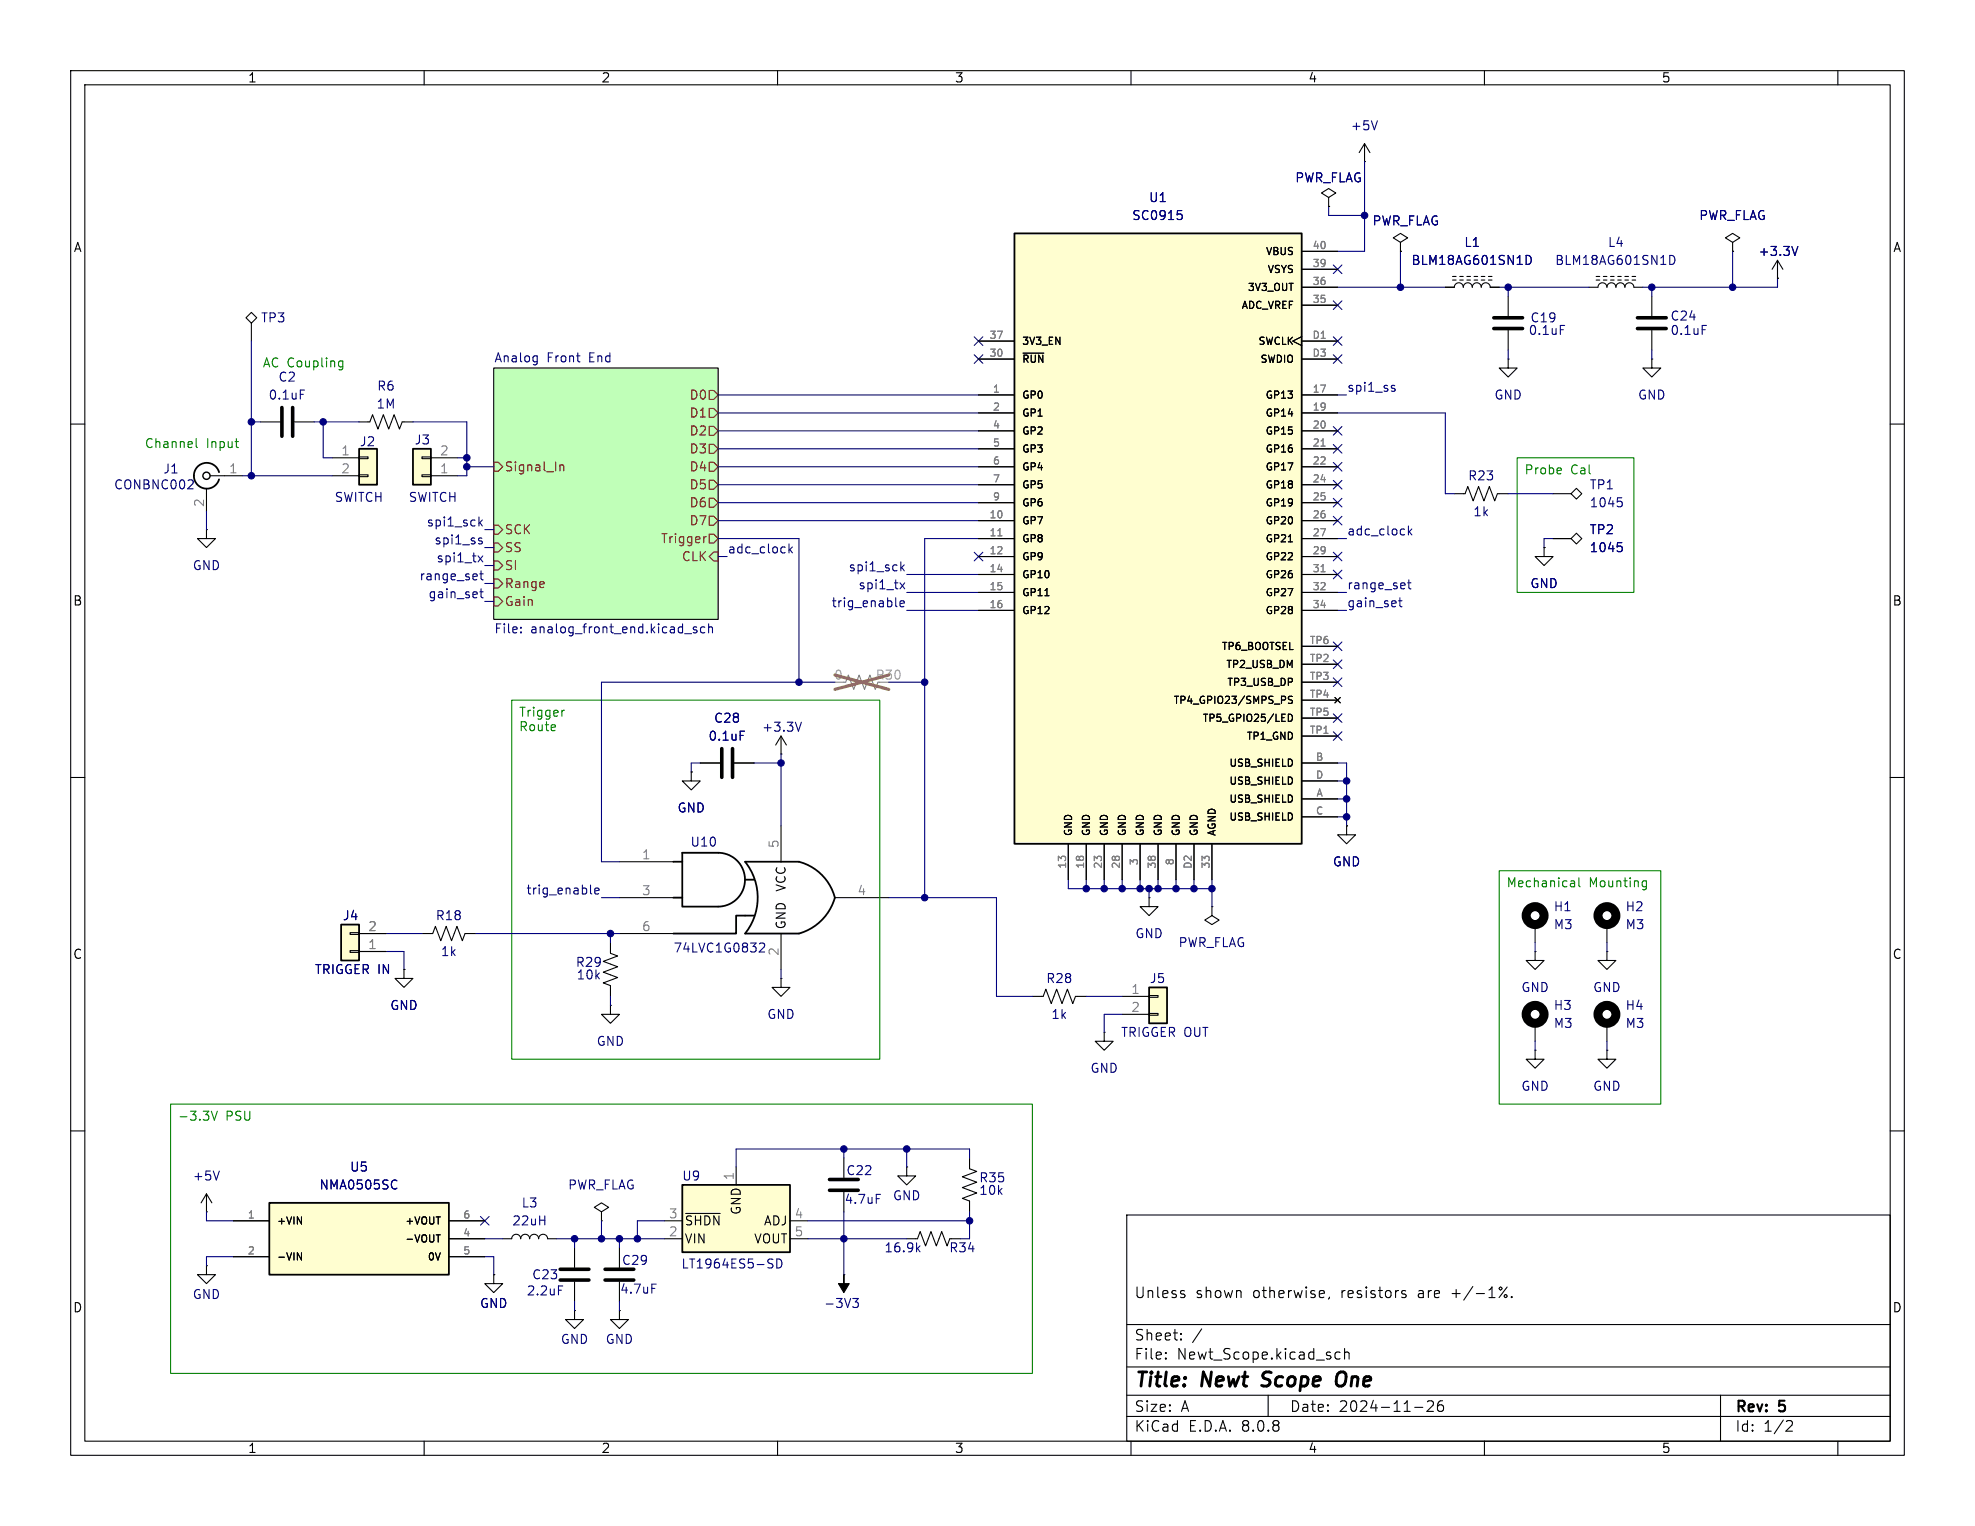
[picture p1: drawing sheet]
<svg xmlns="http://www.w3.org/2000/svg" width="279mm" height="216mm" viewBox="0 0 279 216" stroke-linecap="round" stroke-linejoin="round" font-family="sans-serif">
<g fill="none" stroke="#000" stroke-width=".15">
<path d="M10 10h259.4v195.9h-259.4zM12 12h255.4v191.9h-255.4zM60 10v2M110 10v2M160 10v2M210 10v2M260 10v2M69.8 52.1h31.8v35.5h-31.8zM213.4 50.8v1.3h1.2l-1.2 1.2-1.3-1.2h1.3M213.4 50.8h.1M233.7 41.9v2.8M233.7 46.7v2.8"/>
<path d="M10 60h2M267.4 60h2M10 110h2M267.4 110h2M10 160h2M128.3 165.1v1.3h1.2l-1.2 1.2-1.3-1.2h1.3M128.3 165.1h.1M159.4 171.9h108v32h-108zM267.4 160h2M159.4 197.4h108M159.4 193.4h108M159.4 187.4h108"/>
<path d="M164.9 192.1l.1 .1-.1 .1M164.9 192.1v.1v.1M164.9 191.4v.1M164.9 192.1v.2M164.9 191.4h.1l-.1 .1M167.1 189.4v.1v.1M167.1 189.4l-.1 .1 .1 .1M167.1 188.7v.1M167.1 189.4v.2M167.1 188.7h-.1l.1 .1M167.4 183.1l.2 .2v.2l-.2 .1M167.4 182.6l.2 .1"/>
<path d="M170 188l-1.3 1.9M179.4 197.4v3M187.3 182.7l.1 .2-.8 .2M188.1 183.5l-.2 .3M189.6 191.4l-.5-.1-.2 .3v.4l.1 .2 .1 .1 .5-.1M190.2 191.4a.37 .37 0 0 1 .7 .1v.8M190.2 190.8v1.5M198.4 183l.5 .2v.2l-.2 .2-.4-.1M198.4 182.7l.1-.1 .4 .1M200.1 199.1h1.2M201.9 198.3l.2-.1 .5 .1a.41 .41 0 0 1 .1 .5l-.8 .9h.9M204.1 198.2a.59 .59 0 0 0-.7 .6v.6l.1 .2 .4 .1 .2-.2 .1-.5-.1-.2h-.5l-.2 .2"/>
<path d="M212.3 182.1l.2 .2-.2 .2M213.2 182.1l-1.1 1.5M213.9 183.4v.1v.1M213.9 183.4l-.1 .1 .1 .1M213.9 183.4v.2M243.4 197.4v6.5M60 203.9v2M110 203.9v2M159.4 200.4h108M160 203.9v2M210 203.9v2M252.9 201l.5 .1a.41 .41 0 0 1 .1 .5l-.9 .9h1"/>
<path d="M260 203.9v2"/>
<circle cx="213" cy="183.4" r=".21"/>
</g>
<path d="M178.5 196l.2 .1M178.8 194.3l-.2 .4 .1 .2M190 194.1a.77 .77 0 0 0-.9 .7l-.1 .6 .1 .4 .1 .2a.71 .71 0 0 0 1-.2" fill="none" stroke="#000" stroke-width=".4"/>
<path d="M69.8 52.1h31.8v35.5h-31.8z" fill="#c0ffb8" stroke="#c0ffb8" stroke-width=".14"/>
<g fill="none" stroke="#800000" stroke-width=".15">
<path d="M100.3 55.2h.7l.6 .7-.6 .6h-.7zM100.3 57.8h.7l.6 .6-.6 .7h-.7zM69.8 74.3h.7l.6 .6-.6 .7h-.7zM69.8 76.8h.7l.6 .7-.6 .6h-.7zM69.8 79.4h.7l.6 .6-.6 .6h-.7zM69.8 65.4h.7l.6 .6-.6 .7h-.7zM79.2 65.8v.8M79.2 65.9l.2-.1h.3l.1 .8M99.9 75.9l-.3 .2M100.3 75.6h.7l.6 .6-.6 .6h-.7zM100.3 70.5h.7l.6 .6-.6 .7h-.7zM100.3 73h.7l.6 .7-.6 .6h-.7z"/>
<path d="M100.3 65.4h.7l.6 .6-.6 .7h-.7zM100.3 60.3h.7l.6 .7-.6 .6h-.7zM100.3 62.9h.7l.6 .6-.6 .6h-.7zM100.3 67.9h.7l.6 .7-.6 .6h-.7zM101 78.1h.6v1.3h-.6l-.7-.7zM69.8 81.9h.7l.6 .7-.6 .6h-.7zM69.8 84.5h.7l.6 .6-.6 .6h-.7z"/>
</g>
<path d="M75.6 50.3l.4 .1M76 50.3v1.1l-.2 .2M76 51.1l-.4 .1M73.7 89.4v.1M73.7 88.8v.1M96.9 89.7h.9M98.6 88.8l-.3-.1-.2 .2v.2l.5 .1v.3h-.5M99.7 88.8l-.4-.1-.2 .2v.4l.1 .2h.5M100.2 88.8l.2-.1 .3 .1 .1 .7M100.2 88.3v1.2" fill="none" stroke="#000080" stroke-width=".15"/>
<path d="M231.6 46.5h4.1M231.6 45h4.1" fill="none" stroke="#000" stroke-width=".51"/>
<path d="M240.8 46h.6" fill="none" stroke="#000084" stroke-width=".15"/>
<path d="M96.5 167.6h15.3v9.6h-15.3z" fill="#fffed0"/>
<path d="M96.5 167.6h15.3v9.6h-15.3z" fill="none" stroke="#000" stroke-width=".25"/>
<g fill="none" stroke="#000" stroke-width=".15">
<path d="M198.1 34.3l1-.6-1-.7-1 .7 1 .6v1.3M198.1 35.6h.1M205.5 39.6h.5M205.5 39.1h.5M206.5 39.6h.5M206.5 39.1h.5M207.5 39.6h.5M207.5 39.1h.5M208.5 39.6h.5M208.5 39.1h.5M209.5 39.6h.6M209.5 39.1h.6"/>
<path d="M210.6 39.6h.5M210.6 39.1h.5M204.5 40.6h1.2a.64 .64 0 0 1 .7-.6 .64 .64 0 0 1 .6 .6 .64 .64 0 0 1 .6-.6 .64 .64 0 0 1 .7 .6 .64 .64 0 0 1 .6-.6 .64 .64 0 0 1 .6 .6 .64 .64 0 0 1 .7-.6 .64 .64 0 0 1 .6 .6h1.3M29.2 171.5h.1M29.2 179.1v1.2h1.3l-1.3 1.3-1.3-1.3h1.3M29.2 179.1h.1M29.2 168.9l-.8 1.3M29.2 168.9v2.6M29.2 168.9l.8 1.3M94 175.3h2.5M94 172.7h2.5M97 171.7h4.9"/>
<path d="M104.1 165.1v2.5M111.8 175.3h2.5M111.8 172.7h2.5M128.3 175.3h1.5l.4-1.1 .7 2.1 .8-2.1 .8 2.1 .7-2.1 .8 2.1 .4-1h1.5M137.2 163.8v1.6l1 .3-2.1 .8 2.1 .8-2.1 .7 2.1 .8-2.1 .7 1.1 .4v1.6"/>
</g>
<path d="M215.9 36.1a.64 .64 0 0 1 .7 .7 .64 .64 0 0 1-.7 .6M31 165.7l-.4 1.2M109.1 178.8l.2 .2v.3l-.2 .1M109.2 178.1l.1 .1M109.9 178.1a.64 .64 0 0 1 .7 .7 .64 .64 0 0 1-.7 .6zM129.8 176.6l.4 .5M130.2 176.3l-.5 .4" fill="none" stroke="#000084" stroke-width=".15"/>
<path d="M38.1 170.2h25.4v10.1h-25.4z" fill="#fffed0"/>
<path d="M38.1 170.2h25.4v10.1h-25.4z" fill="none" stroke="#000" stroke-width=".25"/>
<g fill="none" stroke="#000" stroke-width=".15">
<path d="M188 27.9l1-.6-1-.6-1.1 .6 1.1 .6v1.3M188 29.2h.1M193 22.9h.1M193 20.3l-.7 1.3M193 20.3v2.6M193 20.3l.8 1.3M245.1 34.3l1-.6-1-.7-1 .7 1 .6v1.3M245.1 35.6h.1M251.5 39.4h.1M251.5 36.8l-.8 1.3M251.5 36.8v2.6M251.5 36.8l.7 1.3"/>
<path d="M33 172.7h5.1M33 177.8h5.1M42.1 177.2l.6 1.1v-1.1M61.7 174.7h.6M63.5 172.7h5.1M63.5 177.8h5.1M63.5 175.3h5.1M81.3 176.5v2.8M119.4 163.8v2.8M119.4 168.7v2.8M69.8 180.3v1.3h1.3l-1.3 1.3-1.2-1.3h1.2M69.8 180.3h.1"/>
<path d="M81.3 185.4v1.3h1.2l-1.2 1.3-1.3-1.3h1.3M81.3 185.4h.1M81.3 181.4v2.8M87.6 185.4v1.3h1.3l-1.3 1.3-1.2-1.3h1.2M87.6 185.4h.1M119.4 180.3h.1"/>
</g>
<path d="M194.9 17.1l-.5 1.3M254.3 34.9l-.4 1.2M55.9 166.9l.3 .2M56.2 168.1l-.3 .1M124 169h.6M79 181.9h.6M120.6 183.7h.8l-.4 .5 .4 .1v.6l-.2 .1-.5-.1" fill="none" stroke="#000084" stroke-width=".15"/>
<path d="M79.2 179.6h4.1M117.3 168.4h4.1M117.3 166.9h4.1M79.2 181.1h4.1" fill="none" stroke="#000" stroke-width=".51"/>
<path d="M119.4 180.3v1.3h.7l-.7 1.3-.8-1.3h.8z" fill="#000" stroke="#000" stroke-width=".15"/>
<path d="M58.4 63.5h2.6v5.1h-2.6z" fill="#fffed0"/>
<g fill="none" stroke="#000" stroke-width=".15">
<path d="M233.7 50.8v1.3h1.2l-1.2 1.2-1.3-1.2h1.3M233.7 50.8h.1M59.7 64.6h1.3v.3h-1.3zM59.7 67.2h1.3v.2h-1.3zM61 67.3h3.8M61 64.8h3.8M205.7 69.9h1.6l.3-1.1 .8 2.1 .8-2.1 .7 2.1 .8-2.1 .8 2.1 .3-1h1.6M218.4 77.5v1.2h-1.2l1.2 1.3 1.3-1.3h-1.3M218.4 77.5h.1M219.7 76.2h2.5M219.7 69.9h2.5M222.2 76.2l.8-.8 .8 .8-.8 .8z"/>
<path d="M223 69.1l.8 .8-.8 .7-.8-.7zM110.5 106.7h.1M110.5 104.1l-.8 1.3M110.5 104.1v2.6M110.5 104.1l.8 1.3M86.4 133.4v1.5l1 .4-2.1 .7 2.1 .8-2.1 .7 2.1 .8-2.1 .8 1.1 .3v1.6M110.5 138.4v1.3h1.3l-1.3 1.3-1.3-1.3h1.3M110.5 138.4h.1M86.4 142.2v1.3h1.2l-1.2 1.3-1.3-1.3h1.3M86.4 142.2h.1M146 141h1.6l.4-1 .7 2 .8-2 .7 2 .8-2 .8 2 .3-1h1.6M156.2 146.1v1.2h1.3l-1.3 1.3-1.3-1.3h1.3"/>
<path d="M156.2 146.1h.1"/>
</g>
<path d="M58.4 63.5h2.6v5.1h-2.6z" fill="none" stroke="#000" stroke-width=".25"/>
<path d="M119.4 96.5h.2l.4-1 .8 2 .7-2 .8 2 .8-2 .7 2 .4-1" fill="none" stroke="#808080" stroke-width=".15"/>
<path d="M118.1 95.5l7.6 2M125.7 95.5l-7.6 2" fill="none" stroke="#e65255" stroke-width=".46"/>
<path d="M228.8 76.8h.6M228.8 70.4h.6M229.3 77.3l.2 .2v.3l-.2 .2M229.3 70.9l.2 .3v.3l-.2 .2M113.4 102.2l-.5 1.2" fill="none" stroke="#000084" stroke-width=".15"/>
<g fill="#fffed0">
<path d="M95.2 127h1.3z"/>
<path d="M95.2 121.9h1.3z"/>
</g>
<path d="M96.5 120.7h5.1" fill="none" stroke="#fffed0" stroke-width=".14"/>
<g fill="#fffed0">
<path d="M105.4 129.5h1.3z"/>
<path d="M105.4 124.5h1.3z"/>
</g>
<path d="M105.4 132.1h7.6M105.4 121.9h7.6" fill="none" stroke="#fffed0" stroke-width=".14"/>
<path d="M95.2 127h1.3M95.2 121.9h1.3M96.5 120.7h5.1a3.8 3.8 0 0 1 3.8 3.8 3.8 3.8 0 0 1-3.8 3.8h-5.1zM105.4 121.9h7.6a7.1 7.1 0 0 1 5.1 5.1 7.4 7.4 0 0 1-5.1 5.1h-7.6a8.1 8.1 0 0 0 0-10.2zM105.4 124.5h1.3M106.7 129.5h-2.6v2.6h-8.9" fill="none" stroke="#000" stroke-width=".25"/>
<g fill="none" stroke="#000" stroke-width=".15">
<path d="M35.6 44.2l.7 .8-.7 .7-.8-.7zM35.6 45.7v2.6M36.8 59.7h2.8M41.7 59.7h2.7M97.8 109.2v1.3h1.3l-1.3 1.3-1.3-1.3h1.3M97.8 109.2h.1M99.1 108h2.8M103.9 108h2.8M110.5 116.8v5.1M87.6 121.9h7.6M87.6 127h7.6M87.6 132.1h7.6"/>
<path d="M110.5 132.1v5.1M118.1 127h7.6"/>
</g>
<path d="M42.5 55.2h.6M104.7 103.4h.6M107.4 133.5l.2-.1h.3l.2 .1 .1 .3-.1 .2-.7 .7h.8" fill="none" stroke="#000084" stroke-width=".15"/>
<path d="M39.9 57.7v4M41.4 57.7v4M102.1 105.9v4.1M103.6 105.9v4.1" fill="none" stroke="#000" stroke-width=".51"/>
<path d="M143.5 33h40.6v86.4h-40.6z" fill="#fffed0"/>
<path d="M143.5 33h40.6v86.4h-40.6z" fill="none" stroke="#000" stroke-width=".25"/>
<g fill="none" stroke="#000" stroke-width=".15">
<path d="M184.1 38.1h5.1M184.1 35.6h5.1M50.8 59.7h1.5l.4-1 .8 2 .7-2 .8 2 .8-2 .7 2 .4-1h1.5M138.4 55.9h5.1M138.4 58.4h5.1M138.4 50.8h5.1M138.4 48.3h5.1M144.7 50h3M184.1 47.6l-1.2 .7 1.2 .6M184.1 55.9h5.1M184.1 58.4h5.1M184.1 50.8h5.1"/>
<path d="M184.1 43.2h5.1M184.1 40.6h5.1M184.1 48.3h5.1M138.4 73.7h5.1M138.4 76.2h5.1M138.4 78.7h5.1M138.4 61h5.1M138.4 63.5h5.1M138.4 66h5.1M138.4 68.6h5.1M138.4 71.1h5.1M182.3 76.7h.5"/>
<path d="M184.1 73.7h5.1M184.1 76.2h5.1M184.1 78.7h5.1M184.1 61h5.1M184.1 63.5h5.1M184.1 66h5.1M184.1 68.6h5.1M184.1 71.1h5.1M138.4 81.3h5.1M138.4 83.8h5.1M138.4 86.4h5.1M147.8 84.3h.6"/>
<path d="M182.8 98.6l-.3-.1-.2 .2 .1 .2 .4 .2v.3l-.2 .1h-.3M184.1 81.3h5.1M184.1 83.8h5.1M184.1 86.4h5.1M184.1 94h5.1M184.1 96.5h5.1M184.1 99.1h5.1M184.1 91.4h5.1M188.8 98.7l.8 .7M189.6 98.7l-.8 .7M151.1 119.4v5.1M153.7 119.4v5.1"/>
<path d="M156.2 119.4v5.1M158.7 119.4v5.1M161.3 119.4v5.1M163.8 119.4v5.1M166.4 119.4v5.1M168.9 119.4v5.1M171.4 119.4v5.1M182.3 101a.51 .51 0 0 1 .5 .6 .51 .51 0 0 1-.5 .5zM184.1 113h5.1M184.1 108h5.1M184.1 115.6h5.1M184.1 110.5h5.1"/>
<path d="M184.1 104.1h5.1M184.1 101.6h5.1"/>
</g>
<path d="M141.2 75.8h.5M186.9 63.1h.6M186.9 80.9h.6" fill="none" stroke="#808080" stroke-width=".15"/>
<path d="M166.6 29.8h.6M167 30.3l.2 .2v.3l-.2 .3" fill="none" stroke="#000084" stroke-width=".15"/>
<path d="M50.8 63.5h2.5v5.1h-2.5z" fill="#fffed0"/>
<path d="M29.2 74.9v1.3h1.3l-1.3 1.3-1.3-1.3h1.3M29.2 74.9h.1M29.2 69.1v3.3M29.7 67.3h4.6M47 64.8h3.8M47 67.3h3.8M50.8 67.2h1.3v.2h-1.3zM50.8 64.6h1.3v.3h-1.3zM59.7 132.1h1.5l.4-1 .8 2 .7-2 .8 2 .7-2 .8 2 .4-1h1.5M162.6 127v1.3h1.2l-1.2 1.2-1.3-1.2h1.3M162.6 127h.1" fill="none" stroke="#000" stroke-width=".15"/>
<path d="M31 66.8a1.81 1.81 0 0 0-2.8-1 1.81 1.81 0 0 0 0 3 1.81 1.81 0 0 0 2.8-1M50.8 63.5h2.5v5.1h-2.5z" fill="none" stroke="#000" stroke-width=".25"/>
<circle cx="29.2" cy="67.3" r=".51" fill="none" stroke="#000" stroke-width=".2"/>
<path d="M27.1 67.9l.2 .2v.3l-.8 .8h.8" fill="none" stroke="#000084" stroke-width=".15"/>
<path d="M48.3 130.8h2.5v5.1h-2.5z" fill="#fffed0"/>
<g fill="none" stroke="#000" stroke-width=".15">
<path d="M225.8 39.6h.5M225.8 39.1h.5M226.8 39.6h.5M226.8 39.1h.5M227.8 39.6h.5M227.8 39.1h.5M228.9 39.6h.5M228.9 39.1h.5M229.9 39.6h.5M229.9 39.1h.5M230.9 39.6h.5M230.9 39.1h.5"/>
<path d="M213.4 41.9v2.8M213.4 46.7v2.8M224.8 40.6h1.3a.64 .64 0 0 1 .6-.6 .64 .64 0 0 1 .6 .6 .64 .64 0 0 1 .7-.6 .64 .64 0 0 1 .6 .6 .64 .64 0 0 1 .6-.6 .64 .64 0 0 1 .7 .6 .64 .64 0 0 1 .6-.6 .64 .64 0 0 1 .6 .6h1.3M190.5 116.8v1.3h1.3l-1.3 1.3-1.3-1.3h1.3M190.5 116.8h.1M49.5 132h1.3v.2h-1.3zM49.5 134.5h1.3v.2h-1.3zM50.8 134.6h3.8M50.8 132.1h3.8M57.1 137.2v1.2h1.3l-1.3 1.3-1.2-1.3h1.2M57.1 137.2h.1M171.4 128.3v1.2l1.1 .7-1.1 .6-1-.6 1-.7"/>
<path d="M171.4 128.3h.1M217.2 134.6v1.3h1.2l-1.2 1.3-1.3-1.3h1.3M217.2 134.6h.1M217.2 130.8v2.6M227.3 134.6v1.3h1.3l-1.3 1.3-1.2-1.3h1.2M227.3 134.6h.1M227.3 130.8v2.6M217.2 148.6v1.3h1.2l-1.2 1.2-1.3-1.2h1.3M217.2 148.6h.1M217.2 144.8v2.5M227.3 148.6v1.3h1.3l-1.3 1.2-1.2-1.2h1.2M227.3 148.6h.1"/>
<path d="M227.3 144.8v2.5M71.1 175.3h1.3a.64 .64 0 0 1 .6-.7 .64 .64 0 0 1 .7 .7 .64 .64 0 0 1 .6-.7 .64 .64 0 0 1 .6 .7 .64 .64 0 0 1 .7-.7 .64 .64 0 0 1 .6 .7 .64 .64 0 0 1 .6-.7 .64 .64 0 0 1 .7 .7h1.2M85.1 171.5l1-.7-1-.6-1 .6 1 .7v1.2M85.1 172.7h.1M87.6 176.5v2.8M87.6 181.4v2.8"/>
</g>
<path d="M48.3 130.8h2.5v5.1h-2.5z" fill="none" stroke="#000" stroke-width=".25"/>
<g fill="none" stroke="#000" stroke-width="1.3">
<circle cx="217.2" cy="129.5" r="1.27"/>
<circle cx="227.3" cy="129.5" r="1.27"/>
<circle cx="217.2" cy="143.5" r="1.27"/>
<circle cx="227.3" cy="143.5" r="1.27"/>
</g>
<path d="M211.3 46.5h4.1M211.3 45h4.1M85.6 179.6h4.1M85.6 181.1h4.1" fill="none" stroke="#000" stroke-width=".51"/>
<path d="M236.2 36.1a.64 .64 0 0 1 .8 .7 .64 .64 0 0 1-.8 .6M220.7 46h.6M92.2 181.7h.6" fill="none" stroke="#000084" stroke-width=".15"/>
<path d="M162.6 139.7h2.5v5.1h-2.5z" fill="#fffed0"/>
<g fill="none" stroke="#000" stroke-width=".15">
<path d="M184.1 38.1h5.1M184.1 35.6h5.1M188 29.2h.1M198.1 35.6h.1M245.1 35.6h.1M251.5 39.4h.1M138.4 55.9h5.1M138.4 58.4h5.1M138.4 50.8h5.1M138.4 48.3h5.1M144.7 50h3M184.1 47.6l-1.2 .7 1.2 .6"/>
<path d="M184.1 40.6h5.1M184.1 55.9h5.1M184.1 58.4h5.1M184.1 50.8h5.1M184.1 43.2h5.1M184.1 48.3h5.1M204.5 40.6h1.2M210.8 40.6h1.3M138.4 73.7h5.1M138.4 76.2h5.1M138.4 78.7h5.1M138.4 61h5.1"/>
<path d="M138.4 63.5h5.1M138.4 66h5.1M138.4 68.6h5.1M138.4 71.1h5.1M182.3 76.7h.5M184.1 73.7h5.1M184.1 76.2h5.1M184.1 78.7h5.1M184.1 61h5.1M184.1 63.5h5.1M184.1 66h5.1M184.1 68.6h5.1"/>
<path d="M184.1 71.1h5.1M218.4 77.5h.1M219.7 76.2h2.5M138.4 81.3h5.1M138.4 83.8h5.1M138.4 86.4h5.1M147.8 84.3h.6M182.8 98.6l-.3-.1-.2 .2 .1 .2 .4 .2v.3l-.2 .1h-.3M184.1 81.3h5.1M184.1 83.8h5.1M184.1 86.4h5.1M184.1 94h5.1"/>
<path d="M184.1 96.5h5.1M184.1 99.1h5.1M184.1 91.4h5.1M188.8 98.7l.8 .7M189.6 98.7l-.8 .7M97.8 109.2h.1M99.1 108h2.8M103.9 108h2.8M151.1 119.4v5.1M153.7 119.4v5.1M156.2 119.4v5.1M158.7 119.4v5.1"/>
<path d="M161.3 119.4v5.1M163.8 119.4v5.1M166.4 119.4v5.1M168.9 119.4v5.1M171.4 119.4v5.1M182.3 101a.51 .51 0 0 1 .5 .6 .51 .51 0 0 1-.5 .5zM184.1 113h5.1M184.1 108h5.1M184.1 115.6h5.1M184.1 110.5h5.1M184.1 104.1h5.1M184.1 101.6h5.1"/>
<path d="M190.5 116.8h.1M50.8 134.6h3.8M50.8 132.1h3.8M57.1 137.2h.1M158.7 141h3.9M158.7 143.5h3.9M162.6 143.4h1.2v.2h-1.2zM162.6 140.8h1.2v.3h-1.2zM33 172.7h5.1M33 177.8h5.1M42.1 177.2l.6 1.1v-1.1M61.7 174.7h.6"/>
<path d="M63.5 172.7h5.1M63.5 177.8h5.1M63.5 175.3h5.1M69.8 180.3h.1"/>
</g>
<path d="M162.6 139.7h2.5v5.1h-2.5z" fill="none" stroke="#000" stroke-width=".25"/>
<g fill="none" stroke="#000080" stroke-width=".15">
<path d="M188 29.2v1.3h5M193 22.9v12.7h-3.8M198.1 35.6v5M245.1 35.6v5M251.5 39.4v1.2h-19.1M35.6 59.7h1.2M35.6 48.3v19M44.4 59.7h6.4M45.7 59.7v5.1h1.3M58.4 59.7h7.6v7.6h-1.2M101.6 58.4h36.8M101.6 55.9h36.8"/>
<path d="M189.2 40.6h15.3M189.2 58.4h15.3v11.5h1.2M189.2 55.9h1.3M197 54.9l.3 .1 .1 .2-.2 .2h-.2M197 54.5l.3 .1M212.1 40.6h12.7M213.4 40.6v1.3M213.4 49.5v1.3M233.7 40.6v1.3M233.7 49.5v1.3M29.2 72.4v2.5M34.3 67.3h12.7"/>
<path d="M64.8 64.8h1.2M66 66h3.8M67.6 78.7l.7 .8M67.9 73.9l.3 .5M67.9 76.5l.3 .1v.2l-.1 .2h-.3M67.9 76.1l.3 .1M68.2 73.6l-.4 .5M68.3 78.7l-.7 .8M68.6 74.9h1.2M68.6 77.5h1.2M101.6 66h36.8M101.6 78.7h1.3"/>
<path d="M101.6 76.2h11.4v20.3M101.6 71.1h36.8M101.6 68.6h36.8M101.6 73.7h36.8M101.6 61h36.8M101.6 63.5h36.8M111.6 77v1.2M111.7 77.7l.4 .5M112.1 77.4l-.5 .5M127.9 79.9l-.5 .5M138.4 76.2h-7.6v50.8M189.2 76.2h1.3"/>
<path d="M199.2 74.4v1.3M199.4 75.2l.3 .5M199.7 74.8l-.5 .5M213.4 69.9h6.3M219.7 76.2h-1.3v1.3M67.9 83.7h.5M67.9 81.2h.5M68.1 80.8v1.1v.1h.3M68.1 83.3v1.1v.1l.3 .1M68.6 80h1.2M68.6 85.1h1.2M68.6 82.6h1.2"/>
<path d="M118.1 96.5h-33v25.4h2.5M125.7 96.5h5.1M126.8 85.8h.1M127.3 82.5l.7 .8M127.3 85.4l.6-.1v-.2l-.4-.1-.2 .2 .1 .6h.5M127.6 80.3l.3 .5M128 82.5l-.7 .8M128.3 86.4h10.1M128.3 83.8h10.1M128.3 81.3h10.1M189.2 86.4h1.3M189.2 83.8h1.3"/>
<path d="M197.9 85h.4M198 84.6v1.1l.1 .1h.2M199.1 82.5h.5M199.3 82v1.1l.1 .1 .2 .1M99.1 108h-1.3v1.2M106.7 108h3.8M110.5 106.7v10.1M189.2 115.6h1.3M189.2 108h1.3v8.8M189.2 113h1.3M189.2 110.5h1.3M54.6 132.1h5.1"/>
<path d="M54.6 134.6h2.5v2.6M67.3 132.1h20.3M83.6 126.4l.1 .1M84.1 126.1l.6-.2v-.2l-.4-.1-.2 .2 .1 .6h.5M85.1 127h2.5M86.4 132.1v1.3M110.5 137.2v1.2M125.7 127h15.3v14h5M151.1 124.5v1.2h20.3M153.7 124.5v1.2M156.2 124.5v1.2M158.7 124.5v1.2"/>
<path d="M161.3 124.5v1.2M162.6 125.7v1.3M163.8 124.5v1.2M166.4 124.5v1.2M168.9 124.5v1.2M171.4 124.5v3.8M217.2 133.4v1.2M227.3 133.4v1.2M86.4 141v1.2M153.7 141h5M158.7 143.5h-2.5v2.6M217.2 147.3v1.3"/>
<path d="M227.3 147.3v1.3M29.2 171.5v1.2h3.8M33 177.8h-3.8v1.3M68.6 175.3h2.5M68.6 177.8h1.2v2.5M78.7 175.3h15.3M81.3 175.3v1.2M85.1 172.7v2.6M87.6 175.3v1.2M94 172.7h-3.8v2.6M114.3 175.3h14M114.3 172.7h22.9"/>
<path d="M119.4 162.6v1.2M119.4 171.5v8.8M128.3 162.6v2.5M137.2 171.5v3.8h-1.3M137.2 163.8v-1.2h-33.1v2.5M81.3 184.2v1.2M87.6 184.2v1.2"/>
</g>
<g fill="none" stroke="#008000" stroke-width=".15">
<path d="M48 51.9h.5M48 51.1h.5M48.5 51.1v1l-.1 .2h-.3M27.8 62.1v1l.1 .2M33.3 62.5h.4M33.6 63.3h.1M214.6 64.8h16.5v19h-16.5zM220.8 66.3l.1 .2-.6 .1M72.4 99.1h52.1v50.8h-52.1zM79.9 100.5l-.3 .1M212.1 123.2h22.8v33h-22.8zM222.3 124.6h.3l.2 .2v.7"/>
<path d="M222.8 125.4l-.5 .1M222.8 124.9l-.5 .1M223.4 124.2v1.1l.1 .2M232.6 124.6l.3 .1M232.9 125.4l-.3 .1M232.9 124.6v1l-.1 .2-.3 .1M24.1 156.2h121.9v38.1h-121.9zM29.9 157.2l.4 1.3 .4-1.3"/>
</g>
<g fill="none" stroke="#000084" stroke-width=".15">
<path d="M166.6 29.8h.6M167 30.3l.2 .2v.3l-.2 .3M188.6 37.5l1.2 1.2M189.8 37.5l-1.2 1.2M215.9 36.1a.64 .64 0 0 1 .7 .7 .64 .64 0 0 1-.7 .6M254.3 34.9l-.4 1.2M137.8 47.7l1.2 1.2M137.8 50.2l1.2 1.2M139 47.7l-1.2 1.2M139 50.2l-1.2 1.2M188.6 50.2l1.2 1.2M188.6 42.6l1.2 1.2"/>
<path d="M188.6 47.7l1.2 1.2M189.8 50.2l-1.2 1.2M189.8 42.6l-1.2 1.2M189.8 47.7l-1.2 1.2M137.8 78.1l1.2 1.2M139 78.1l-1.2 1.2M188.6 70.5l1.2 1.2M188.6 62.9l1.2 1.2M188.6 78.1l1.2 1.2M188.6 73.1l1.2 1.2M188.6 68l1.2 1.2M188.6 60.4l1.2 1.2"/>
<path d="M188.6 65.4l1.2 1.2M189.8 70.5l-1.2 1.2M189.8 62.9l-1.2 1.2M189.8 78.1l-1.2 1.2M189.8 73.1l-1.2 1.2M189.8 68l-1.2 1.2M189.8 60.4l-1.2 1.2M189.8 65.4l-1.2 1.2M228.8 76.8h.6M229.3 77.3l.2 .2v.3l-.2 .2M188.6 90.8l1.2 1.2M188.6 93.4l1.2 1.2"/>
<path d="M188.6 95.9l1.2 1.2M188.6 80.7l1.2 1.2M189.8 90.8l-1.2 1.2M189.8 93.4l-1.2 1.2M189.8 95.9l-1.2 1.2M189.8 80.7l-1.2 1.2M104.7 103.4h.6M188.6 103.5l1.2 1.2M188.6 101l1.2 1.2M189.8 103.5l-1.2 1.2M189.8 101l-1.2 1.2M55.9 166.9l.3 .2"/>
<path d="M56.2 168.1l-.3 .1M68 172.1l1.2 1.2M69.2 172.1l-1.2 1.2"/>
</g>
<path d="M141.2 75.8h.5M186.9 63.1h.6M186.9 80.9h.6" fill="none" stroke="#808080" stroke-width=".15"/>
<g fill="#000080" stroke="#000080" stroke-width=".15">
<circle cx="163.8" cy="125.7" r=".46"/>
<circle cx="190.5" cy="115.6" r=".46"/>
<circle cx="171.4" cy="125.7" r=".46"/>
<circle cx="168.9" cy="125.7" r=".46"/>
<circle cx="166.4" cy="125.7" r=".46"/>
<circle cx="162.6" cy="125.7" r=".46"/>
<circle cx="213.4" cy="40.6" r=".46"/>
<circle cx="245.1" cy="40.6" r=".46"/>
<circle cx="193" cy="30.5" r=".46"/>
<circle cx="198.1" cy="40.6" r=".46"/>
<circle cx="233.7" cy="40.6" r=".46"/>
<circle cx="128.3" cy="162.6" r=".46"/>
<circle cx="130.8" cy="127" r=".46"/>
<circle cx="119.4" cy="162.6" r=".46"/>
<circle cx="119.4" cy="175.3" r=".46"/>
<circle cx="153.7" cy="125.7" r=".46"/>
<circle cx="190.5" cy="110.5" r=".46"/>
<circle cx="190.5" cy="113" r=".46"/>
<circle cx="130.8" cy="96.5" r=".46"/>
<circle cx="161.3" cy="125.7" r=".46"/>
<circle cx="110.5" cy="108" r=".46"/>
<circle cx="113" cy="96.5" r=".46"/>
<circle cx="86.4" cy="132.1" r=".46"/>
<circle cx="158.7" cy="125.7" r=".46"/>
<circle cx="156.2" cy="125.7" r=".46"/>
<circle cx="66" cy="66" r=".46"/>
<circle cx="66" cy="64.8" r=".46"/>
<circle cx="35.6" cy="59.7" r=".46"/>
<circle cx="45.7" cy="59.7" r=".46"/>
<circle cx="35.6" cy="67.3" r=".46"/>
<circle cx="137.2" cy="172.7" r=".46"/>
<circle cx="81.3" cy="175.3" r=".46"/>
<circle cx="90.2" cy="175.3" r=".46"/>
<circle cx="87.6" cy="175.3" r=".46"/>
<circle cx="85.1" cy="175.3" r=".46"/>
</g>
<g font-size="2.8">
<text x="160.4" y="196.8">Title:</text>
<text x="170.1" y="196.8">Newt</text>
<text x="179.4" y="196.8">Scope</text>
<text x="190.7" y="196.8">One</text>
</g>
<g font-size="2.1">
<text x="160.4" y="183.9">Unless</text>
<text x="169.1" y="183.9">shown</text>
<text x="177.3" y="183.9">otherwise,</text>
<text x="189.9" y="183.9">resistors</text>
<text x="200.9" y="183.9">are</text>
<text x="205.8" y="183.9">+/-1%.</text>
<text x="160.4" y="189.9">Sheet:</text>
<text x="160.4" y="192.6">File:</text>
<text x="166.5" y="192.6">Newt_Scope.kicad_sch</text>
<text x="160.4" y="202.8">KiCad</text>
<text x="160.4" y="200">Size:</text>
<text x="167.1" y="200">A</text>
<text x="168.1" y="202.8">E.D.A.</text>
<text x="175.7" y="202.8">8.0.8</text>
<text x="182.4" y="200">Date:</text>
<text x="189.4" y="200">2024-11-26</text>
<text x="245.4" y="200.2">Rev:</text>
<text x="245.4" y="202.8">Id:</text>
<text x="249.5" y="202.8">1/2</text>
<text x="251.8" y="200.2">5</text>
</g>
<g font-size="1.8">
<text x="35" y="11.9">1</text>
<text x="85" y="11.9">2</text>
<text x="135" y="11.9">3</text>
<text x="185" y="11.9">4</text>
<text x="235" y="11.9">5</text>
<text x="10.3" y="35.9">A</text>
<text x="267.7" y="35.9">A</text>
<text x="10.3" y="85.9">B</text>
<text x="267.7" y="85.9">B</text>
<text x="111.4" y="131.6" transform="rotate(-90 111.4 131.6)">GND</text>
<text x="111.4" y="126.3" transform="rotate(-90 111.4 126.3)">VCC</text>
<text x="10.3" y="135.9">C</text>
<text x="267.7" y="135.9">C</text>
<text x="96.8" y="173.6">~{SHDN}</text>
<text x="105" y="172" transform="rotate(-90 105 172)">GND</text>
<text x="108" y="173.6">ADJ</text>
<text x="96.8" y="176.1">VIN</text>
<text x="106.6" y="176.1">VOUT</text>
<text x="10.3" y="185.9">D</text>
<text x="267.7" y="185.9">D</text>
<text x="35" y="205.8">1</text>
<text x="85" y="205.8">2</text>
<text x="135" y="205.8">3</text>
<text x="185" y="205.8">4</text>
<text x="235" y="205.8">5</text>
</g>
<g font-size="1.8" fill="#000084">
<text x="191" y="18.6">+5V</text>
<text x="183.1" y="26">PWR_FLAG</text>
<text x="160.1" y="31.3">SC0915</text>
<text x="194.1" y="32.1">PWR_FLAG</text>
<text x="240.3" y="31.3">PWR_FLAG</text>
<text x="199.6" y="37.7">BLM18AG601SN1D</text>
<text x="219.9" y="37.7">BLM18AG601SN1D</text>
<text x="248.7" y="36.4">+3.3V</text>
<text x="216.2" y="47.6">0.1uF</text>
<text x="216.4" y="45.8">C19</text>
<text x="236.2" y="45.6">C24</text>
<text x="236.2" y="47.6">0.1uF</text>
<text x="37.9" y="56.7">0.1uF</text>
<text x="53.2" y="58">1M</text>
<text x="211.3" y="56.7">GND</text>
<text x="231.6" y="56.7">GND</text>
<text x="16" y="69.4">CONBNC002</text>
<text x="47.3" y="71.2">SWITCH</text>
<text x="57.7" y="71.2">SWITCH</text>
<text x="224.8" y="72">1045</text>
<text x="208.3" y="73.3">1k</text>
<text x="27.2" y="80.9">GND</text>
<text x="216.4" y="83.4">GND</text>
<text x="224.8" y="78.3">1045</text>
<text x="100.1" y="105">0.1uF</text>
<text x="107.7" y="103.7">+3.3V</text>
<text x="95.8" y="115.2">GND</text>
<text x="188.5" y="122.8">GND</text>
<text x="219.7" y="131.7">M3</text>
<text x="229.9" y="131.7">M3</text>
<text x="62.3" y="135.5">1k</text>
<text x="95.2" y="135">74LVC1G0832</text>
<text x="160.5" y="132.9">GND</text>
<text x="166.6" y="134.2">PWR_FLAG</text>
<text x="44.5" y="138">TRIGGER IN</text>
<text x="55.1" y="143.1">GND</text>
<text x="81.5" y="138.8">10k</text>
<text x="215.1" y="140.6">GND</text>
<text x="225.3" y="140.6">GND</text>
<text x="84.3" y="148.2">GND</text>
<text x="108.5" y="144.4">GND</text>
<text x="148.6" y="144.4">1k</text>
<text x="158.5" y="146.9">TRIGGER OUT</text>
<text x="219.7" y="145.6">M3</text>
<text x="229.9" y="145.6">M3</text>
<text x="154.2" y="152">GND</text>
<text x="215.1" y="154.5">GND</text>
<text x="225.3" y="154.5">GND</text>
<text x="27.2" y="167.2">+5V</text>
<text x="45.1" y="168.5">NMA0505SC</text>
<text x="72.4" y="173.6">22uH</text>
<text x="80.3" y="168.5">PWR_FLAG</text>
<text x="119.4" y="170.5">4.7uF</text>
<text x="126.2" y="170">GND</text>
<text x="138.4" y="169.3">10k</text>
<text x="96.3" y="179.7">LT1964ES5-SD</text>
<text x="125" y="177.4">16.9k</text>
<text x="27.2" y="184">GND</text>
<text x="67.8" y="185.3">GND</text>
<text x="74.4" y="183.5">2.2uF</text>
<text x="87.6" y="183.2">4.7uF</text>
<text x="116.5" y="185.3">-3V3</text>
<text x="79.2" y="190.3">GND</text>
<text x="85.6" y="190.3">GND</text>
</g>
<g font-size="1.8" fill="#000080">
<text x="162.5" y="28.8">U1</text>
<text x="207.1" y="35.2">L1</text>
<text x="227.4" y="35.2">L4</text>
<text x="36.8" y="45.8">TP3</text>
<text x="69.8" y="51.4">Analog</text>
<text x="77.4" y="51.4">Front</text>
<text x="83.4" y="51.4">End</text>
<text x="39.3" y="54.2">C2</text>
<text x="53.3" y="55.5">R6</text>
<text x="190.5" y="55.5">spi1_ss</text>
<text x="50.8" y="63.3">J2</text>
<text x="58.6" y="63.1">J3</text>
<text x="23" y="67.2">J1</text>
<text x="207.6" y="68.2">R23</text>
<text x="224.8" y="69.4">TP1</text>
<text x="60.3" y="74.6">spi1_sck</text>
<text x="61.4" y="77.1">spi1_ss</text>
<text x="190.5" y="75.9">adc_clock</text>
<text x="224.8" y="75.8">TP2</text>
<text x="59.2" y="82.2">range_set</text>
<text x="61.7" y="79.7">spi1_tx</text>
<text x="102.9" y="78.4">adc_clock</text>
<text x="120" y="80.9">spi1_sck</text>
<text x="121.4" y="83.5">spi1_tx</text>
<text x="190.5" y="83.5">range_set</text>
<text x="60.5" y="84.7">gain_set</text>
<text x="69.8" y="89.9">File:</text>
<text x="75.1" y="89.9">analog_front_end.kicad_sch</text>
<text x="117.5" y="86">trig_enable</text>
<text x="190.5" y="86">gain_set</text>
<text x="100.9" y="102.5">C28</text>
<text x="97.6" y="120">U10</text>
<text x="48.4" y="130.4">J4</text>
<text x="61.6" y="130.4">R18</text>
<text x="74.4" y="126.7">trig_enable</text>
<text x="219.7" y="129.1">H1</text>
<text x="229.9" y="129.1">H2</text>
<text x="81.4" y="137">R29</text>
<text x="147.9" y="139.3">R28</text>
<text x="162.6" y="139.3">J5</text>
<text x="219.7" y="143.1">H3</text>
<text x="229.9" y="143.1">H4</text>
<text x="49.4" y="166">U5</text>
<text x="96.4" y="167.2">U9</text>
<text x="119.6" y="166.5">C22</text>
<text x="138.4" y="167.5">R35</text>
<text x="73.7" y="171">L3</text>
<text x="87.9" y="179.2">C29</text>
<text x="134.2" y="177.4">R34</text>
<text x="75.2" y="181.2">C23</text>
</g>
<g font-size="1.8" fill="#008000">
<text x="37.1" y="52.1">AC Coupling</text>
<text x="20.4" y="63.6">Channel</text>
<text x="29.2" y="63.6">Input</text>
<text x="215.6" y="67.4">Probe</text>
<text x="222.2" y="67.4">Cal</text>
<text x="73.3" y="101.7">Trigger</text>
<text x="73.3" y="103.8">Route</text>
<text x="213" y="125.9">Mechanical</text>
<text x="224.8" y="125.9">Mounting</text>
<text x="25.1" y="158.9">-3.3V</text>
<text x="31.9" y="158.9">PSU</text>
</g>
<g font-size="1.8" fill="#800000">
<text x="97.5" y="56.7">D0</text>
<text x="97.5" y="59.3">D1</text>
<text x="97.5" y="61.8">D2</text>
<text x="97.5" y="64.4">D3</text>
<text x="71.3" y="66.9">Signal_In</text>
<text x="97.5" y="72">D6</text>
<text x="97.5" y="66.9">D4</text>
<text x="97.5" y="69.4">D5</text>
<text x="71.3" y="75.8">SCK</text>
<text x="93.4" y="77.1">Trigger</text>
<text x="97.5" y="74.5">D7</text>
<text x="71.3" y="78.3">SS</text>
<text x="71.3" y="80.9">SI</text>
<text x="71.3" y="83.4">Range</text>
<text x="96.4" y="79.6">CLK</text>
<text x="71.3" y="86">Gain</text>
</g>
<g font-size="1.8" fill="#808080">
<text x="48.2" y="64.5">1</text>
<text x="62.2" y="64.5">2</text>
<text x="29" y="71.8" transform="rotate(-90 29 71.8)">2</text>
<text x="32.3" y="67.1">1</text>
<text x="48.2" y="67.1">2</text>
<text x="62.2" y="67.1">1</text>
<text x="90.7" y="121.7">1</text>
<text x="110.2" y="120.1" transform="rotate(-90 110.2 120.1)">5</text>
<text x="52" y="131.8">2</text>
<text x="90.7" y="126.7">3</text>
<text x="90.7" y="131.8">6</text>
<text x="121.2" y="126.7">4</text>
<text x="52" y="134.4">1</text>
<text x="110.2" y="135.3" transform="rotate(-90 110.2 135.3)">2</text>
<text x="159.9" y="140.7">1</text>
<text x="159.9" y="143.3">2</text>
<text x="103.9" y="167.1" transform="rotate(-90 103.9 167.1)">1</text>
<text x="94.5" y="172.5">3</text>
<text x="112.3" y="172.5">4</text>
<text x="94.5" y="175">2</text>
<text x="112.3" y="175">5</text>
</g>
<text font-size="1.8" fill="#a1a1a1" x="117.9" y="96.4">0</text>
<text font-size="1.8" fill="#9f9f9f" x="123.8" y="96.4">R30</text>
<g font-size="1.4" fill="#808080">
<text x="185.6" y="35.3">40</text>
<text x="185.6" y="40.4">36</text>
<text x="185.6" y="37.8">39</text>
<text x="185.6" y="42.9">35</text>
<text x="139.9" y="50.5">30</text>
<text x="139.9" y="48">37</text>
<text x="185.6" y="48">D1</text>
<text x="185.6" y="50.5">D3</text>
<text x="140.4" y="55.6">1</text>
<text x="140.4" y="58.2">2</text>
<text x="185.6" y="55.6">17</text>
<text x="185.6" y="58.2">19</text>
<text x="140.4" y="60.7">4</text>
<text x="140.4" y="63.2">5</text>
<text x="140.4" y="65.8">6</text>
<text x="185.6" y="60.7">20</text>
<text x="185.6" y="63.2">21</text>
<text x="185.6" y="65.8">22</text>
<text x="140.4" y="68.3">7</text>
<text x="140.4" y="70.9">9</text>
<text x="185.6" y="68.3">24</text>
<text x="185.6" y="70.9">25</text>
<text x="139.9" y="73.4">10</text>
<text x="139.9" y="75.9">11</text>
<text x="185.6" y="73.4">26</text>
<text x="185.6" y="75.9">27</text>
<text x="139.9" y="78.5">12</text>
<text x="139.9" y="81">14</text>
<text x="139.9" y="83.6">15</text>
<text x="185.6" y="78.5">29</text>
<text x="185.6" y="81">31</text>
<text x="185.6" y="83.6">32</text>
<text x="139.9" y="86.1">16</text>
<text x="185.6" y="86.1">34</text>
<text x="185.2" y="93.7">TP2</text>
<text x="185.2" y="91.2">TP6</text>
<text x="185.2" y="96.3">TP3</text>
<text x="185.2" y="98.8">TP4</text>
<text x="185.2" y="101.3">TP5</text>
<text x="185.2" y="103.9">TP1</text>
<text x="186.1" y="107.7">B</text>
<text x="186.1" y="110.2">D</text>
<text x="186.1" y="112.8">A</text>
<text x="186.1" y="115.3">C</text>
<text x="150.9" y="123" transform="rotate(-90 150.9 123)">13</text>
<text x="153.4" y="123" transform="rotate(-90 153.4 123)">18</text>
<text x="156" y="123" transform="rotate(-90 156 123)">23</text>
<text x="158.5" y="123" transform="rotate(-90 158.5 123)">28</text>
<text x="161" y="122.5" transform="rotate(-90 161 122.5)">3</text>
<text x="163.6" y="123" transform="rotate(-90 163.6 123)">38</text>
<text x="166.1" y="122.5" transform="rotate(-90 166.1 122.5)">8</text>
<text x="168.7" y="123" transform="rotate(-90 168.7 123)">D2</text>
<text x="171.2" y="123" transform="rotate(-90 171.2 123)">33</text>
<text x="34.9" y="172.5">1</text>
<text x="65.4" y="172.5">6</text>
<text x="34.9" y="177.5">2</text>
<text x="65.4" y="175">4</text>
<text x="65.4" y="177.5">5</text>
</g>
<g font-size="1.4">
<text x="176.4" y="41.4">3V3_OUT</text>
<text x="179" y="36.3">VBUS</text>
<text x="179.2" y="38.8">VSYS</text>
<text x="175.5" y="43.9">ADC_VREF</text>
<text x="144.5" y="51.5">~{RUN}</text>
<text x="144.5" y="49">3V3_EN</text>
<text x="177.9" y="49">SWCLK</text>
<text x="178.2" y="51.5">SWDIO</text>
<text x="144.5" y="56.6">GP0</text>
<text x="144.5" y="59.2">GP1</text>
<text x="178.9" y="56.6">GP13</text>
<text x="178.9" y="59.2">GP14</text>
<text x="144.5" y="61.7">GP2</text>
<text x="144.5" y="64.2">GP3</text>
<text x="178.9" y="61.7">GP15</text>
<text x="178.9" y="64.2">GP16</text>
<text x="144.5" y="66.8">GP4</text>
<text x="144.5" y="69.3">GP5</text>
<text x="144.5" y="71.9">GP6</text>
<text x="178.9" y="66.8">GP17</text>
<text x="178.9" y="69.3">GP18</text>
<text x="178.9" y="71.9">GP19</text>
<text x="144.5" y="74.4">GP7</text>
<text x="144.5" y="76.9">GP8</text>
<text x="178.9" y="74.4">GP20</text>
<text x="178.9" y="76.9">GP21</text>
<text x="144.5" y="79.5">GP9</text>
<text x="144.5" y="82">GP10</text>
<text x="178.9" y="79.5">GP22</text>
<text x="178.9" y="82">GP26</text>
<text x="144.5" y="84.6">GP11</text>
<text x="144.5" y="87.1">GP12</text>
<text x="178.9" y="84.6">GP27</text>
<text x="178.9" y="87.1">GP28</text>
<text x="172.7" y="92.2">TP6_BOOTSEL</text>
<text x="173.3" y="94.7">TP2_USB_DM</text>
<text x="165.9" y="99.8">TP4_GPIO23/SMPS_PS</text>
<text x="173.5" y="97.3">TP3_USB_DP</text>
<text x="170" y="102.3">TP5_GPIO25/LED</text>
<text x="176.3" y="104.9">TP1_GND</text>
<text x="173.8" y="113.8">USB_SHIELD</text>
<text x="173.8" y="108.7">USB_SHIELD</text>
<text x="173.8" y="111.2">USB_SHIELD</text>
<text x="151.9" y="118.4" transform="rotate(-90 151.9 118.4)">GND</text>
<text x="154.4" y="118.4" transform="rotate(-90 154.4 118.4)">GND</text>
<text x="156.9" y="118.4" transform="rotate(-90 156.9 118.4)">GND</text>
<text x="159.5" y="118.4" transform="rotate(-90 159.5 118.4)">GND</text>
<text x="162" y="118.4" transform="rotate(-90 162 118.4)">GND</text>
<text x="164.6" y="118.4" transform="rotate(-90 164.6 118.4)">GND</text>
<text x="167.1" y="118.4" transform="rotate(-90 167.1 118.4)">GND</text>
<text x="169.6" y="118.4" transform="rotate(-90 169.6 118.4)">GND</text>
<text x="172.2" y="118.4" transform="rotate(-90 172.2 118.4)">AGND</text>
<text x="173.8" y="116.3">USB_SHIELD</text>
<text x="39.1" y="173.5">+VIN</text>
<text x="57.2" y="173.5">+VOUT</text>
<text x="39.1" y="178.5">-VIN</text>
<text x="57.2" y="176">-VOUT</text>
<text x="60.4" y="178.5">0V</text>
</g>
</svg>
